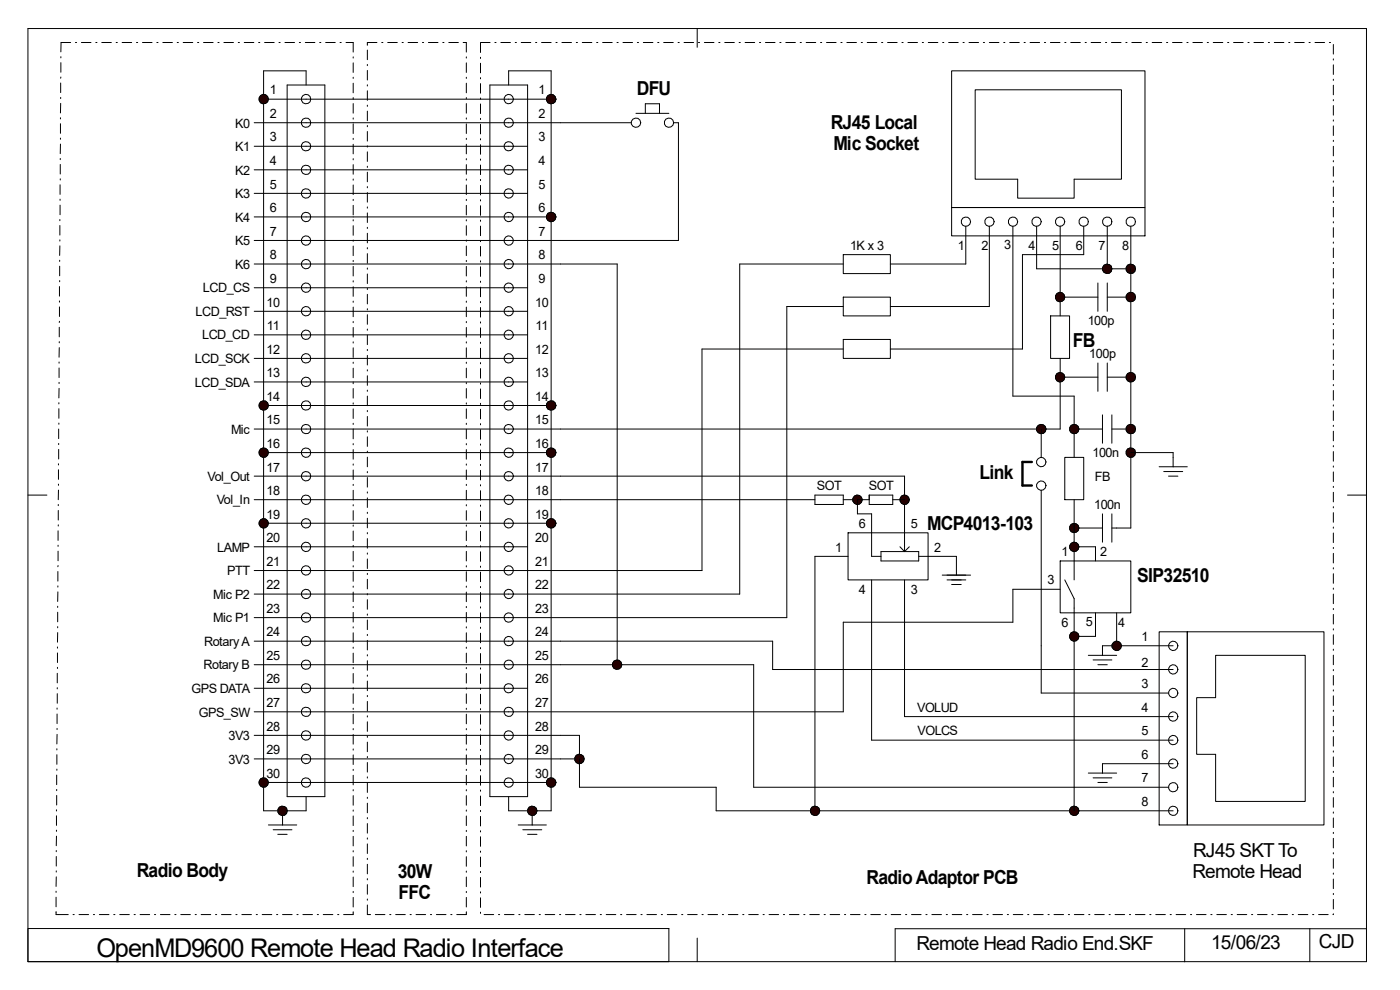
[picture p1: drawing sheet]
<svg xmlns="http://www.w3.org/2000/svg" width="297mm" height="210mm" viewBox="0 0 297 210" stroke-linecap="round" stroke-linejoin="round" font-family="sans-serif">
<g fill="none" stroke="#000" stroke-width=".21">
<path d="M5.9 6.1h284v197.9h-284zM12.9 17.6v2M12.9 12v.3M12.9 13.3v2M12.9 16.3v.3M15 9h-2l-.1 2M16 9h.3M17.3 9h2M20.3 9h.3M21.6 9h2M24.6 9h.3M25.9 9h2"/>
<path d="M29 9h.2M30.2 9h2.1M33.3 9h.2M34.5 9h2.1M37.6 9h.2M38.9 9h2M41.9 9h.3M43.2 9h2M46.2 9h.3M47.5 9h2M50.5 9h.3M51.8 9h2"/>
<path d="M54.9 9h.2M56.1 9h2.1M59.2 9h.2M60.5 9h2M60.9 18h8v151h-8zM63.5 9h.3M64.8 9h2M64.9 18v-3h-9v157h9v-3M67.8 9h.3M69.1 9h2M72.1 9h.3M73.4 9h1.5v2"/>
<path d="M74.9 12.1v.2M74.9 13.3v2.1M74.9 16.4v.2M74.9 17.7v2M77.9 10.6v2.1M77.9 13.7v.2M77.9 14.9v2.1M77.9 18v.2M77.9 19.3v2M80 9h-2.1v.6M81 9h.2M82.3 9h2"/>
<path d="M85.3 9h.3M86.6 9h2M89.6 9h.3M90.9 9h2M93.9 9h.3M95.2 9h2M98.3 9h.6v2M98.9 12.1v.2M98.9 13.3v2.1M98.9 16.4v.2M98.9 17.7v2M101.9 9h2.1"/>
<path d="M101.9 9.1v2M101.9 12.1v.3M101.9 13.4v2.1M101.9 16.5v.2M101.9 17.7v2.1M103.9 18h8v151h-8zM105 9h.2M106.3 9h2M107.9 18v-3h9v157h-9v-3M109.3 9h.3M110.6 9h2M113.6 9h.3"/>
<path d="M114.9 9h2M117.9 9h.3M119.2 9h2M122.3 9h.2M123.5 9h2.1M126.6 9h.2M127.8 9h2.1M130.9 9h.2M132.2 9h2M135.2 9h.3M136.5 9h2M139.5 9h.3"/>
<path d="M140.8 9h2M143.8 9h.3M145.1 9h2.1M147.9 6.1v3.9M148.2 9h.2M149.4 9h2.1M152.5 9h.2M153.8 9h2M156.8 9h.3M158.1 9h2M161.1 9h.3M162.4 9h2"/>
<path d="M165.4 9h.3M166.7 9h2M169.8 9h.2M171 9h2.1M174.1 9h.2M175.3 9h2.1M178.4 9h.2M179.7 9h2M182.7 9h.3M184 9h2M187 9h.3M188.3 9h2"/>
<path d="M191.3 9h.3M192.6 9h2M195.7 9h.2M196.9 9h2.1M200 9h.2M201.3 9h2M201.9 15h41v29h-41zM204.3 9h.3M205.6 9h2M206.9 19h31v19h-10v4h-12v-4h-9zM208.6 9h.3M209.9 9h2"/>
<path d="M212.9 9h.3M214.2 9h2M217.3 9h.2M218.5 9h2.1M221.6 9h.2M222.8 9h2.1M225.9 9h.2M227.2 9h2M230.2 9h.3M231.5 9h2M234.5 9h.3M235.8 9h2"/>
<path d="M238.8 9h.3M240.1 9h2M243.2 9h.2M244.4 9h2.1M247.5 9h.2M248.8 9h2M251.8 9h.3M253.1 9h2M256.1 9h.3M257.4 9h2M260.4 9h.3M261.7 9h2"/>
<path d="M264.8 9h.2M266 9h2.1M269.1 9h.2M270.3 9h2.1M273.4 9h.2M274.7 9h2M277.7 9h.3M279 9h2M282 9h.3M282.9 9.4v2.1M282.9 12.5v.2M282.9 13.8v2"/>
<path d="M282.9 16.8v.3M282.9 18.1v2M12.7 39.2v2M12.8 33.6v.3M12.8 34.9v2M12.8 37.9v.3M12.8 25v.2M12.8 26.2v2.1M12.8 29.3v.2M12.8 30.6v2M12.9 20.7v.2M12.9 21.9l-.1 2.1"/>
<path d="M53.9 26h80M53.9 31h58M53.9 36h58M54.9 21h63M74.9 20.7v.3M74.9 22v2M74.9 25v.3M74.9 26.3v2M74.9 29.3v.3M74.9 30.6v2M74.9 33.7v.2M74.9 34.9v2.1"/>
<path d="M74.9 38v.2M74.9 39.2v2.1M77.9 22.3v.3M77.9 23.6v2M77.9 26.6v.3M77.9 27.9v2M77.9 30.9v.3M77.9 32.2v2M77.9 35.3v.2M77.9 36.5v2.1M77.9 39.6v.2M98.9 20.7v.3"/>
<path d="M98.9 22v2M98.9 25v.3M98.9 26.3v2M98.9 29.3v.3M98.9 30.6v2M98.9 33.7v.2M98.9 34.9v2.1M98.9 38v.2M98.9 39.2v2.1M101.9 20.8v.2M101.9 22.1v2M101.9 25.1v.3"/>
<path d="M101.9 26.4v2M101.9 29.4v.3M101.9 30.7v2M101.9 33.7v.3M101.9 35v2M101.9 38.1v.2M101.9 39.3v2.1M134.9 24h7M136.9 24v-2h3v2M142.9 26h1v25h-90M282.9 21.1v.3M282.9 22.4v2"/>
<path d="M282.9 25.4v.3M282.9 26.7v2M282.9 29.8v.2M282.9 31v2.1M282.9 34.1v.2M282.9 35.3v2.1M282.9 38.4v.3M282.9 39.7v2M12.7 55.2v.3M12.7 56.5v2M12.7 59.5v.3M12.7 46.6v.2"/>
<path d="M12.7 47.8v2.1M12.7 50.9v.2M12.7 52.2v2M12.7 42.2v.3M12.7 43.5v2.1M53.9 41h58M53.9 46h63M53.9 56h77v85M74.9 42.3v.2M74.9 43.6v2M74.9 46.6v.3M74.9 47.9v2"/>
<path d="M74.9 50.9v.3M74.9 52.2v2M74.9 55.2v.3M74.9 56.5v2M74.9 59.6v.2M77.9 40.9v2M77.9 43.9v.3M77.9 45.2v2M77.9 48.2v.3M77.9 49.5v2M77.9 52.5v.3M77.9 53.8v2"/>
<path d="M77.9 56.9v.2M77.9 58.1v2.1M98.9 42.3v.2M98.9 43.6v2M98.9 46.6v.3M98.9 47.9v2M98.9 50.9v.3M98.9 52.2v2M98.9 55.2v.3M98.9 56.5v2M98.9 59.6v.2M101.9 42.4v.2"/>
<path d="M101.9 43.6v2.1M101.9 46.7v.2M101.9 48v2M101.9 51v.3M101.9 52.3v2M101.9 55.3v.3M101.9 56.6v2M101.9 59.6v.3M178.9 54h10v4h-10zM178.9 56h-22v70h-103M201.9 44h41v6h-41zM204.9 48v8h-16"/>
<path d="M209.9 48v17h-21M214.9 48v36h13v13M219.9 48v9h20M224.9 48v19M229.9 48v6h-13v20h-28M234.9 48v9M239.9 48v64h-4M282.9 42.7v.3M282.9 44v2M282.9 47v.3M282.9 48.3v2M282.9 51.4v.2"/>
<path d="M282.9 52.6v2.1M282.9 55.7v.2M282.9 56.9v2.1M282.9 60v.2M12.5 76.8v.2M12.5 78.1v2M12.6 69.4v2.1M12.6 72.5v.2M12.6 73.7l-.1 2.1M12.6 60.8v2M12.6 63.8v.3M12.6 65.1v2"/>
<path d="M12.6 68.2v.2M53.9 61h58M53.9 66h58M53.9 71h58M53.9 76h58M74.9 60.8v2.1M74.9 63.9v.2M74.9 65.2v2M74.9 68.2v.3M74.9 69.5v2M74.9 72.5v.3M74.9 73.8v2"/>
<path d="M74.9 76.8v.3M74.9 78.1v2M77.9 61.2v.2M77.9 62.4v2.1M77.9 65.5v.2M77.9 66.8v2M77.9 69.8v.3M77.9 71.1v2M77.9 74.1v.3M77.9 75.4v2M77.9 78.4v.3M77.9 79.7v2"/>
<path d="M98.9 60.8v2.1M98.9 63.9v.2M98.9 65.2v2M98.9 68.2v.3M98.9 69.5v2M98.9 72.5v.3M98.9 73.8v2M98.9 76.8v.3M98.9 78.1v2M101.9 60.9v2M101.9 64v.2M101.9 65.2v2.1"/>
<path d="M101.9 68.3v.2M101.9 69.6v2M101.9 72.6v.3M101.9 73.9v2M101.9 76.9v.3M101.9 78.2v2M178.9 63h10v4h-10zM178.9 72h10v4h-10zM178.9 74h-30v47h-95M178.9 65h-12v66h-113M222.9 67h4v9h-4zM224.9 76v15h-171"/>
<path d="M224.9 63h8M232.9 60v6M232.9 77v6M234.9 60v6M234.9 77v6M234.9 63h5M282.9 61.3v2M282.9 64.3v.3M282.9 65.6v2M282.9 68.6v.3M282.9 69.9v2M282.9 72.9v.3"/>
<path d="M282.9 74.2v2M282.9 77.3v.2M282.9 78.5v2.1M12.4 98.4v.2M12.4 99.7v2M12.4 91v2M12.4 94.1v.2M12.4 95.3v2.1M12.5 85.4v.3M12.5 86.7v2M12.5 89.7v.3M12.5 81.1v.3"/>
<path d="M12.5 82.4v2M53.9 81h58M54.9 86h63M54.9 96h62M74.9 81.2v.2M74.9 82.4v2.1M74.9 85.5v.2M74.9 86.7v2.1M74.9 89.8v.2M74.9 91.1v2M74.9 94.1v.3M74.9 95.4v2"/>
<path d="M74.9 98.4v.3M74.9 99.7v2M77.9 82.8v.2M77.9 84v2.1M77.9 87.1v.2M77.9 88.3v2.1M77.9 91.4v.3M77.9 92.7v2M77.9 95.7v.3M77.9 97v2M98.9 81.2v.2M98.9 82.4v2.1"/>
<path d="M98.9 85.5v.2M98.9 86.7v2.1M98.9 89.8v.2M98.9 91.1v2M98.9 94.1v.3M98.9 95.4v2M98.9 98.4v.3M98.9 99.7v2M101.9 81.2v.3M101.9 82.5v2M101.9 85.6v.2M101.9 86.8v2.1"/>
<path d="M101.9 89.9v.2M101.9 91.1v2.1M101.9 94.2v.2M101.9 95.5v2M101.9 98.5v.3M101.9 99.8v2M218.9 98h-2v5h2M220.9 91v6M224.9 80h8M225.9 97h4v9h-4zM227.9 91h6M233.9 88v6"/>
<path d="M234.9 80h5M235.9 91h4M235.9 88v6M239.9 96h9v3M245.9 99h6M282.9 81.6v.2M282.9 82.8v2.1M282.9 85.9v.2M282.9 87.2v2M282.9 90.2v.3M282.9 91.5v2M282.9 94.5v.3"/>
<path d="M282.9 95.8v2M282.9 98.8v.3M5.9 105h4M12.3 112.6v2M12.3 115.7v.2M12.3 116.9v2.1M12.3 120v.2M12.4 107v.3M12.4 108.3v2M12.4 111.3v.3M12.4 102.7v.3M12.4 104v2"/>
<path d="M53.9 101h138v16M53.9 106h119M53.9 116h58M54.9 111h63M74.9 102.7v.3M74.9 104v2M74.9 107.1v.2M74.9 108.3v2.1M74.9 111.4v.2M74.9 112.6v2.1M74.9 115.7v.3M74.9 117v2"/>
<path d="M77.9 100v.3M77.9 101.3v2M77.9 104.4v.2M77.9 105.6v2.1M77.9 108.7v.2M77.9 109.9v2.1M77.9 113v.2M77.9 114.3v2M77.9 117.3v.3M77.9 118.6v2M98.9 102.7v.3M98.9 104v2"/>
<path d="M98.9 107.1v.2M98.9 108.3v2.1M98.9 111.4v.2M98.9 112.6v2.1M98.9 115.7v.3M98.9 117v2M101.9 102.8v.3M101.9 104.1v2M101.9 107.1v.3M101.9 108.4v2M101.9 111.5v.2M101.9 112.7v2.1"/>
<path d="M101.9 115.8v.2M101.9 117.1v2M172.9 105h6v2h-6zM178.9 106h5.5M179.9 113h17v10h-17zM179.9 118h-7v54M181.9 106v3h3v9h2M184.4 105h5v2h-5zM186.9 117h8v2h-8zM189.4 106h2.5M190.9 116l1 1M192.9 116l-1 1"/>
<path d="M194.9 118h8v4M220.9 104v43h27M224.9 119h15v11h-15zM227.9 116h4.5v3M227.9 106v17M227.9 112h6M233.9 109v6M235.9 109v6M246.9 100h4M247.9 101h2M282.9 100.1v2.1M282.9 103.2v.2"/>
<path d="M282.9 104.4v2.1M282.9 107.5v.2M282.9 108.8v2M282.9 111.8v.3M282.9 113.1v2M282.9 116.1v.3M282.9 117.4v2M285.9 105h4M12.2 137.2v.3M12.2 138.5v2M12.2 128.6v.3M12.2 129.9v2"/>
<path d="M12.2 132.9v.3M12.2 134.2v2M12.3 121.2v2.1M12.3 124.3v.2M12.3 125.6l-.1 2M53.9 136h110v6h85M74.9 120v.3M74.9 121.3v2M74.9 124.3v.3M74.9 125.6v2M74.9 128.7v.2M74.9 129.9v2.1"/>
<path d="M74.9 133v.2M74.9 134.2v2.1M74.9 137.3v.2M74.9 138.6v2M77.9 121.6v.3M77.9 122.9v2M77.9 125.9v.3M77.9 127.2v2M77.9 130.3v.2M77.9 131.5v2.1M77.9 134.6v.2M77.9 135.8v2.1"/>
<path d="M77.9 138.9v.2M98.9 120v.3M98.9 121.3v2M98.9 124.3v.3M98.9 125.6v2M98.9 128.7v.2M98.9 129.9v2.1M98.9 133v.2M98.9 134.2v2.1M98.9 137.3v.2M98.9 138.6v2M101.9 120.1v.3"/>
<path d="M101.9 121.4v2M101.9 124.4v.3M101.9 125.7v2M101.9 128.7v.3M101.9 130v2M101.9 133.1v.2M101.9 134.3v2.1M101.9 137.4v.2M101.9 138.6v2.1M184.9 123v34h64M191.9 123v29h57M199.9 122h6"/>
<path d="M200.9 123h4M201.9 124h2M224.9 125h-10v7h-36v19h-125M225.9 123l2 4v45M230.9 139h6M231.9 140h4M232.4 130v5h-4.5M236.9 130v7M245.9 134h6v41h-6zM248.9 137h-15v2M251.9 134h29v41h-29zM257.9 139h19v31h-19v-10h-4v-12h4z"/>
<path d="M282.9 120.4v.3M282.9 121.7v2M282.9 124.8v.2M282.9 126v2.1M282.9 129.1v.2M282.9 130.3v2.1M282.9 133.4v.2M282.9 134.7v2M282.9 137.7v.3M282.9 139v2M12.1 158.8v.3M12.1 150.2v.3"/>
<path d="M12.1 151.5v2M12.1 154.5v.3M12.1 155.8v2M12.1 142.8v2.1M12.1 145.9v.2M12.1 147.2v2M12.2 141.6v.2M53.9 141h106v26h88M53.9 146h58M53.9 156h69v11h29v5h97M74.9 141.6v.3M74.9 142.9v2"/>
<path d="M74.9 145.9v.3M74.9 147.2v2M74.9 150.2v.3M74.9 151.5v2M74.9 154.6v.2M74.9 155.8v2.1M74.9 158.9v.2M77.9 140.2v2M77.9 143.2v.3M77.9 144.5v2M77.9 147.5v.3M77.9 148.8v2"/>
<path d="M77.9 151.8v.3M77.9 153.1v2.1M77.9 156.2v.2M77.9 157.4v2.1M98.9 141.6v.3M98.9 142.9v2M98.9 145.9v.3M98.9 147.2v2M98.9 150.2v.3M98.9 151.5v2M98.9 154.6v.2M98.9 155.8v2.1"/>
<path d="M98.9 158.9v.2M101.9 141.7v.2M101.9 143v2M101.9 146v.3M101.9 147.3v2M101.9 150.3v.3M101.9 151.6v2M101.9 154.6v.3M101.9 155.9v2M101.9 159v.2M232.9 141h2M282.9 142v.3"/>
<path d="M282.9 143.3v2M282.9 146.3v.3M282.9 147.6v2M282.9 150.7v.2M282.9 151.9v2.1M282.9 155v.2M282.9 156.3v2M282.9 159.3v.3M12 171.8v.2M12 173.1v2M12 176.1v.3M12 177.4l-.1 2"/>
<path d="M12 164.4v2.1M12 167.5v.2M12 168.7v2.1M12.1 160.1v2M12.1 163.2v.2M53.9 161h69M54.9 166h63M56.9 175h6M58 176h3.9M58.9 177h2M59.9 172v3M74.9 160.1v2.1"/>
<path d="M74.9 163.2v.2M74.9 164.5v2M74.9 167.5v.3M74.9 168.8v2M74.9 171.8v.3M74.9 173.1v2M74.9 176.1v.3M74.9 177.4v2.1M77.9 160.5v.2M77.9 161.8v2M77.9 164.8v.3M77.9 166.1v2"/>
<path d="M77.9 169.1v.3M77.9 170.4v2M77.9 173.4v.3M77.9 174.7v2M77.9 177.8v.2M77.9 179v2.1M98.9 160.1v2.1M98.9 163.2v.2M98.9 164.5v2M98.9 167.5v.3M98.9 168.8v2M98.9 171.8v.3"/>
<path d="M98.9 173.1v2M98.9 176.1v.3M98.9 177.4v2.1M101.9 160.2v2.1M101.9 163.3v.2M101.9 164.5v2.1M101.9 167.6v.3M101.9 168.9v2M101.9 171.9v.3M101.9 173.2v2M101.9 176.2v.3M101.9 177.5v2"/>
<path d="M109.9 175h6M110.9 176h4M111.9 177h2M112.9 172v3M230.9 164h6M231.9 165h4M232.9 166h2M248.9 162h-15v2M282.9 160.6v2M282.9 163.6v.3M282.9 164.9v2M282.9 167.9v.3"/>
<path d="M282.9 169.2v2M282.9 172.3v.2M282.9 173.5v2.1M282.9 176.6v.2M282.9 177.8v2.1M5.9 197h136v7h-136zM11.9 193.4v.6h2.6M11.9 189.1v.2M11.9 190.3v2.1M11.9 180.4v.3M11.9 181.7v2M11.9 184.7v.3"/>
<path d="M11.9 186v2M15.5 194h.2M16.8 194h2M19.8 194h.3M21.1 194h2M24.1 194h.3M25.4 194h2M28.4 194h.3M29.7 194h2M32.8 194h.2M34 194h2.1M37.1 194h.2"/>
<path d="M38.4 194h2M41.4 194h.3M42.7 194h2M45.7 194h.3M47 194h2M50 194h.3M51.3 194h2M54.4 194h.2M55.6 194h2.1M58.7 194h.2M59.9 194h2.1M63 194h.2"/>
<path d="M64.3 194h2M67.3 194h.3M68.6 194h2M71.6 194h.3M74.9 180.5v.2M74.9 181.7v2.1M74.9 184.8v.2M74.9 186.1v2M74.9 189.1v.3M74.9 190.4v2M74.9 193.4v.6h-2M77.9 192v2h.7"/>
<path d="M77.9 182.1v.2M77.9 183.3v2.1M77.9 186.4v.2M77.9 187.7v2M77.9 190.7v.3M79.6 194h2.1M82.7 194h.2M83.9 194h2.1M87 194h.2M88.3 194h2M91.3 194h.3M92.6 194h2"/>
<path d="M95.6 194h.3M98.9 193.4v.6h-2M98.9 180.5v.2M98.9 181.7v2.1M98.9 184.8v.2M98.9 186.1v2M98.9 189.1v.3M98.9 190.4v2M101.9 180.6v.2M101.9 181.8v2.1M101.9 184.9v.2M101.9 186.1v2.1"/>
<path d="M101.9 189.2v.2M101.9 190.5v2M101.9 193.5v.3M102.7 194h2M105.7 194h.3M107 194h2.1M110.1 194h.2M111.3 194h2.1M114.4 194h.2M115.7 194h2M118.7 194h.3M120 194h2"/>
<path d="M123 194h.3M124.3 194h2M127.3 194h.3M128.6 194h2M131.7 194h.2M132.9 194h2.1M136 194h.2M137.2 194h2.1M140.3 194h.2M141.6 194h2M144.6 194h.3M145.9 194h2"/>
<path d="M147.9 199v5M148.9 194h.3M150.2 194h2M153.2 194h.3M154.5 194h2M157.6 194h.2M158.8 194h2.1M161.9 194h.2M163.2 194h2M166.2 194h.3M167.5 194h2M170.5 194h.3"/>
<path d="M171.8 194h2M174.8 194h.3M176.1 194h2M179.2 194h.2M180.4 194h2.1M183.5 194h.2M184.7 194h2.1M187.8 194h.2M189.1 194h2M192.1 194h.3M193.4 194h2M196.4 194h.3"/>
<path d="M197.7 194h2M200.7 194h.3M202 194h2M205.1 194h.2M206.3 194h2.1M209.4 194h.2M210.7 194h2M213.7 194h.3M215 194h2M218 194h.3M219.3 194h2M222.3 194h.3"/>
<path d="M223.6 194h2M226.7 194h.2M227.9 194h2.1M231 194h.2M232.2 194h2.1M235.3 194h.2M236.6 194h2M239.6 194h.3M240.9 194h2M243.9 194h.3M245.2 194h2M248.2 194h.3"/>
<path d="M249.5 194h2M251.3 197v7M252.6 194h.2M253.8 194h2.1M256.9 194h.2M258.1 194h2.1M261.2 194h.3M262.5 194h2M265.5 194h.3M266.8 194h2M269.8 194h.3M271.1 194h2"/>
<path d="M274.2 194h.2M275.4 194h2.1M277.9 197v7M278.5 194h.2M279.7 194h2.1M282.9 193.8l-.1 .2M282.9 180.9v.2M282.9 182.2v2M282.9 185.2v.3M282.9 186.5v2M282.9 189.5v.3M282.9 190.8v2"/>
<path d="M289.9 197h-100v7"/>
<circle cx="55.9" cy="21" r="1.01"/>
<circle cx="64.9" cy="21" r="1.01"/>
<circle cx="64.9" cy="26" r="1"/>
<circle cx="64.9" cy="36" r="1"/>
<circle cx="64.9" cy="31" r="1"/>
<circle cx="107.9" cy="21" r="1.01"/>
<circle cx="107.9" cy="26" r="1"/>
<circle cx="107.9" cy="31" r="1"/>
<circle cx="107.9" cy="36" r="1"/>
<circle cx="116.9" cy="21" r="1.02"/>
<circle cx="134.9" cy="26" r="1"/>
<circle cx="141.9" cy="26" r="1"/>
<circle cx="64.9" cy="56" r="1"/>
<circle cx="64.9" cy="51" r="1"/>
<circle cx="64.9" cy="46" r="1"/>
<circle cx="64.9" cy="41" r="1"/>
<circle cx="107.9" cy="51" r="1"/>
<circle cx="107.9" cy="56" r="1"/>
<circle cx="107.9" cy="41" r="1"/>
<circle cx="107.9" cy="46" r="1"/>
<circle cx="116.9" cy="46" r="1.01"/>
<circle cx="204.9" cy="47" r="1"/>
<circle cx="209.9" cy="47" r="1"/>
<circle cx="214.9" cy="47" r="1"/>
<circle cx="219.9" cy="47" r="1"/>
<circle cx="224.9" cy="47" r="1"/>
<circle cx="229.9" cy="47" r="1"/>
<circle cx="234.9" cy="47" r="1"/>
<circle cx="234.9" cy="57" r="1"/>
<circle cx="239.9" cy="57" r="1"/>
<circle cx="239.9" cy="47" r="1"/>
<circle cx="64.9" cy="71" r="1.01"/>
<circle cx="64.9" cy="76" r="1.01"/>
<circle cx="64.9" cy="66" r="1"/>
<circle cx="64.9" cy="61" r="1"/>
<circle cx="107.9" cy="71" r="1.01"/>
<circle cx="107.9" cy="76" r="1.01"/>
<circle cx="107.9" cy="66" r="1"/>
<circle cx="107.9" cy="61" r="1"/>
<circle cx="224.9" cy="63" r="1.01"/>
<circle cx="239.9" cy="63" r="1.01"/>
<circle cx="55.9" cy="86" r="1"/>
<circle cx="55.9" cy="96" r="1"/>
<circle cx="64.9" cy="81" r="1.01"/>
<circle cx="64.9" cy="96" r="1"/>
<circle cx="64.9" cy="86" r="1"/>
<circle cx="64.9" cy="91" r="1"/>
<circle cx="107.9" cy="81" r="1.01"/>
<circle cx="107.9" cy="91" r="1"/>
<circle cx="107.9" cy="86" r="1"/>
<circle cx="107.9" cy="96" r="1"/>
<circle cx="116.9" cy="86" r="1.01"/>
<circle cx="116.9" cy="96" r="1.01"/>
<circle cx="220.9" cy="98" r="1"/>
<circle cx="220.9" cy="91" r="1"/>
<circle cx="224.9" cy="80" r="1"/>
<circle cx="227.9" cy="91" r="1"/>
<circle cx="239.9" cy="96" r="1"/>
<circle cx="239.9" cy="91" r="1"/>
<circle cx="239.9" cy="80" r="1"/>
<circle cx="55.9" cy="111" r="1"/>
<circle cx="64.9" cy="116" r="1"/>
<circle cx="64.9" cy="101" r="1"/>
<circle cx="64.9" cy="111" r="1"/>
<circle cx="64.9" cy="106" r="1"/>
<circle cx="107.9" cy="101" r="1"/>
<circle cx="107.9" cy="106" r="1"/>
<circle cx="107.9" cy="111" r="1"/>
<circle cx="107.9" cy="116" r="1"/>
<circle cx="116.9" cy="111" r="1.01"/>
<circle cx="181.9" cy="106" r="1"/>
<circle cx="191.9" cy="106" r="1"/>
<circle cx="220.9" cy="103" r="1"/>
<circle cx="227.9" cy="116" r="1"/>
<circle cx="227.9" cy="112" r="1"/>
<circle cx="64.9" cy="136" r="1.01"/>
<circle cx="64.9" cy="131" r="1.01"/>
<circle cx="64.9" cy="121" r="1"/>
<circle cx="64.9" cy="126" r="1"/>
<circle cx="107.9" cy="131" r="1.01"/>
<circle cx="107.9" cy="136" r="1.01"/>
<circle cx="107.9" cy="126" r="1"/>
<circle cx="107.9" cy="121" r="1"/>
<circle cx="227.9" cy="135" r="1"/>
<circle cx="236.9" cy="137" r="1"/>
<circle cx="248.9" cy="137" r="1"/>
<circle cx="64.9" cy="141" r="1"/>
<circle cx="64.9" cy="146" r="1"/>
<circle cx="64.9" cy="151" r="1"/>
<circle cx="64.9" cy="156" r="1"/>
<circle cx="107.9" cy="151" r="1"/>
<circle cx="107.9" cy="156" r="1"/>
<circle cx="107.9" cy="141" r="1"/>
<circle cx="107.9" cy="146" r="1"/>
<circle cx="130.9" cy="141" r="1"/>
<circle cx="248.9" cy="157" r="1.01"/>
<circle cx="248.9" cy="152" r="1.01"/>
<circle cx="248.9" cy="142" r="1"/>
<circle cx="248.9" cy="147" r="1"/>
<circle cx="55.9" cy="166" r="1"/>
<circle cx="59.9" cy="172" r="1"/>
<circle cx="64.9" cy="166" r="1"/>
<circle cx="64.9" cy="161" r="1"/>
<circle cx="107.9" cy="166" r="1"/>
<circle cx="107.9" cy="161" r="1"/>
<circle cx="112.9" cy="172" r="1"/>
<circle cx="116.9" cy="166" r="1.01"/>
<circle cx="122.9" cy="161" r="1"/>
<circle cx="172.9" cy="172" r="1"/>
<circle cx="227.9" cy="172" r="1"/>
<circle cx="248.9" cy="162" r="1.01"/>
<circle cx="248.9" cy="167" r="1"/>
<circle cx="248.9" cy="172" r="1"/>
</g>
<g fill="#240000" stroke="#240000" stroke-width=".21">
<circle cx="55.9" cy="21" r="1"/>
<circle cx="55.9" cy="86" r="1"/>
<circle cx="55.9" cy="96" r=".99"/>
<circle cx="55.9" cy="111" r=".99"/>
<circle cx="55.9" cy="166" r=".99"/>
<circle cx="59.9" cy="172" r="1.01"/>
<circle cx="116.9" cy="21" r="1.01"/>
<circle cx="116.9" cy="86" r="1.02"/>
<circle cx="116.9" cy="111" r="1.01"/>
<circle cx="116.9" cy="166" r="1.01"/>
<circle cx="112.9" cy="172" r=".99"/>
<circle cx="116.9" cy="46" r="1.01"/>
<circle cx="130.9" cy="141" r="1"/>
<circle cx="122.9" cy="161" r="1"/>
<circle cx="234.9" cy="57" r="1.01"/>
<circle cx="239.9" cy="57" r="1.01"/>
<circle cx="227.9" cy="172" r=".99"/>
<circle cx="239.9" cy="96" r="1.01"/>
<circle cx="239.9" cy="91" r="1.01"/>
<circle cx="227.9" cy="91" r=".99"/>
<circle cx="227.9" cy="112" r=".99"/>
<circle cx="220.9" cy="91" r="1.01"/>
<circle cx="239.9" cy="63" r="1.01"/>
<circle cx="239.9" cy="80" r="1.01"/>
<circle cx="224.9" cy="80" r=".99"/>
<circle cx="224.9" cy="63" r="1"/>
<circle cx="116.9" cy="96" r="1.01"/>
<circle cx="172.9" cy="172" r=".99"/>
<circle cx="181.9" cy="106" r="1.01"/>
<circle cx="191.9" cy="106" r=".99"/>
<circle cx="227.9" cy="116" r=".99"/>
<circle cx="227.9" cy="135" r=".99"/>
<circle cx="236.9" cy="137" r="1.01"/>
</g>
<path d="M218.9 98h-2v5h2" fill="none" stroke="#000" stroke-width=".51"/>
<text font-size="5.5" x="20.4" y="203">OpenMD9600 Remote Head Radio Interface</text>
<g font-size="4.1">
<text x="135.1" y="20.2">DFU</text>
<text x="176.3" y="27.3">RJ45 Local</text>
<text x="176.8" y="31.8">Mic Socket</text>
<text x="227.6" y="73.5">FB</text>
<text x="207.8" y="101.5">Link</text>
<text x="196.7" y="112.5">MCP4013-103</text>
<text x="241.3" y="123.5">SIP32510</text>
<text x="253.2" y="181.8">RJ45 SKT To</text>
<text x="29" y="186">Radio Body</text>
<text x="84.4" y="186.3">30W</text>
<text x="84.5" y="190.8">FFC</text>
<text x="183.9" y="187.5">Radio Adaptor PCB</text>
<text x="253" y="186.3">Remote Head</text>
<text x="194.4" y="201.6">Remote Head Radio End.SKF</text>
<text x="257" y="201.4">15/06/23</text>
<text x="279.8" y="201.1">CJD</text>
</g>
<g font-size="2.7">
<text x="57.2" y="20">1</text>
<text x="114.2" y="20">1</text>
<text x="49.9" y="27.1">K0</text>
<text x="57.2" y="25">2</text>
<text x="114.2" y="25">2</text>
<text x="49.9" y="32">K1</text>
<text x="57.2" y="30">3</text>
<text x="57.2" y="35">4</text>
<text x="114.2" y="30">3</text>
<text x="114.2" y="35">4</text>
<text x="49.9" y="37">K2</text>
<text x="57.2" y="40">5</text>
<text x="114.2" y="40">5</text>
<text x="49.9" y="42">K3</text>
<text x="49.9" y="47">K4</text>
<text x="57.2" y="45">6</text>
<text x="114.2" y="45">6</text>
<text x="49.9" y="52">K5</text>
<text x="57.2" y="50">7</text>
<text x="114.2" y="50">7</text>
<text x="180.3" y="53">1K x 3</text>
<text x="203.2" y="53">1</text>
<text x="208.2" y="53">2</text>
<text x="213.1" y="52.9">3</text>
<text x="218.2" y="53">4</text>
<text x="223.2" y="53">5</text>
<text x="228.2" y="53">6</text>
<text x="233" y="53">7</text>
<text x="238" y="53.1">8</text>
<text x="49.9" y="57">K6</text>
<text x="57.2" y="55">8</text>
<text x="114.2" y="55">8</text>
<text x="43.1" y="62">LCD_CS</text>
<text x="56.6" y="65">10</text>
<text x="57.2" y="60">9</text>
<text x="113.5" y="65">10</text>
<text x="114.2" y="60">9</text>
<text x="41.5" y="67">LCD_RST</text>
<text x="56.6" y="70">11</text>
<text x="113.6" y="70">11</text>
<text x="230.8" y="68.9">100p</text>
<text x="41.4" y="77">LCD_SCK</text>
<text x="42.9" y="72">LCD_CD</text>
<text x="56.6" y="75">12</text>
<text x="113.5" y="75">12</text>
<text x="231.1" y="76">100p</text>
<text x="41.4" y="82">LCD_SDA</text>
<text x="56.6" y="80">13</text>
<text x="113.5" y="80">13</text>
<text x="56.6" y="85">14</text>
<text x="56.6" y="90">15</text>
<text x="113.5" y="85">14</text>
<text x="113.5" y="90">15</text>
<text x="49" y="92">Mic</text>
<text x="56.6" y="95">16</text>
<text x="113.5" y="95">16</text>
<text x="56.6" y="100">17</text>
<text x="113.5" y="100">17</text>
<text x="231.8" y="96.9">100n</text>
<text x="44" y="102">Vol_Out</text>
<text x="46" y="107">Vol_In</text>
<text x="56.6" y="105">18</text>
<text x="113.5" y="105">18</text>
<text x="173.3" y="104">SOT</text>
<text x="184.3" y="104">SOT</text>
<text x="232.3" y="102">FB</text>
<text x="56.6" y="110">19</text>
<text x="113.5" y="110">19</text>
<text x="182.2" y="112">6</text>
<text x="193.2" y="112">5</text>
<text x="232.1" y="108">100n</text>
<text x="46.1" y="117">LAMP</text>
<text x="56.6" y="115">20</text>
<text x="113.5" y="115">20</text>
<text x="177.2" y="117">1</text>
<text x="198.2" y="117">2</text>
<text x="225.2" y="118">1</text>
<text x="233.4" y="117.9">2</text>
<text x="48.2" y="122">PTT</text>
<text x="56.6" y="120">21</text>
<text x="56.6" y="125">22</text>
<text x="113.5" y="120">21</text>
<text x="113.5" y="125">22</text>
<text x="222.2" y="124">3</text>
<text x="45.3" y="127">Mic P2</text>
<text x="45.3" y="132">Mic P1</text>
<text x="56.6" y="130">23</text>
<text x="113.5" y="130">23</text>
<text x="182.2" y="126">4</text>
<text x="193.2" y="126">3</text>
<text x="43.3" y="137">Rotary A</text>
<text x="56.6" y="135">24</text>
<text x="113.5" y="135">24</text>
<text x="225.2" y="133">6</text>
<text x="230.3" y="132.8">5</text>
<text x="237.2" y="133.1">4</text>
<text x="242.2" y="136">1</text>
<text x="43.2" y="142">Rotary B</text>
<text x="56.6" y="140">25</text>
<text x="113.5" y="140">25</text>
<text x="242.2" y="141.6">2</text>
<text x="40.6" y="147">GPS DATA</text>
<text x="56.6" y="145">26</text>
<text x="56.6" y="150">27</text>
<text x="113.5" y="145">26</text>
<text x="113.5" y="150">27</text>
<text x="242.2" y="146">3</text>
<text x="42.2" y="152">GPS_SW</text>
<text x="56.6" y="155">28</text>
<text x="113.5" y="155">28</text>
<text x="194.6" y="151">VOLUD</text>
<text x="194.6" y="156">VOLCS</text>
<text x="242.2" y="156">5</text>
<text x="242.2" y="151">4</text>
<text x="48.5" y="157">3V3</text>
<text x="56.6" y="160">29</text>
<text x="113.5" y="160">29</text>
<text x="242.2" y="161">6</text>
<text x="48.5" y="162">3V3</text>
<text x="56.6" y="165">30</text>
<text x="113.5" y="165">30</text>
<text x="242.2" y="166">7</text>
<text x="242.2" y="171">8</text>
</g>
</svg>
